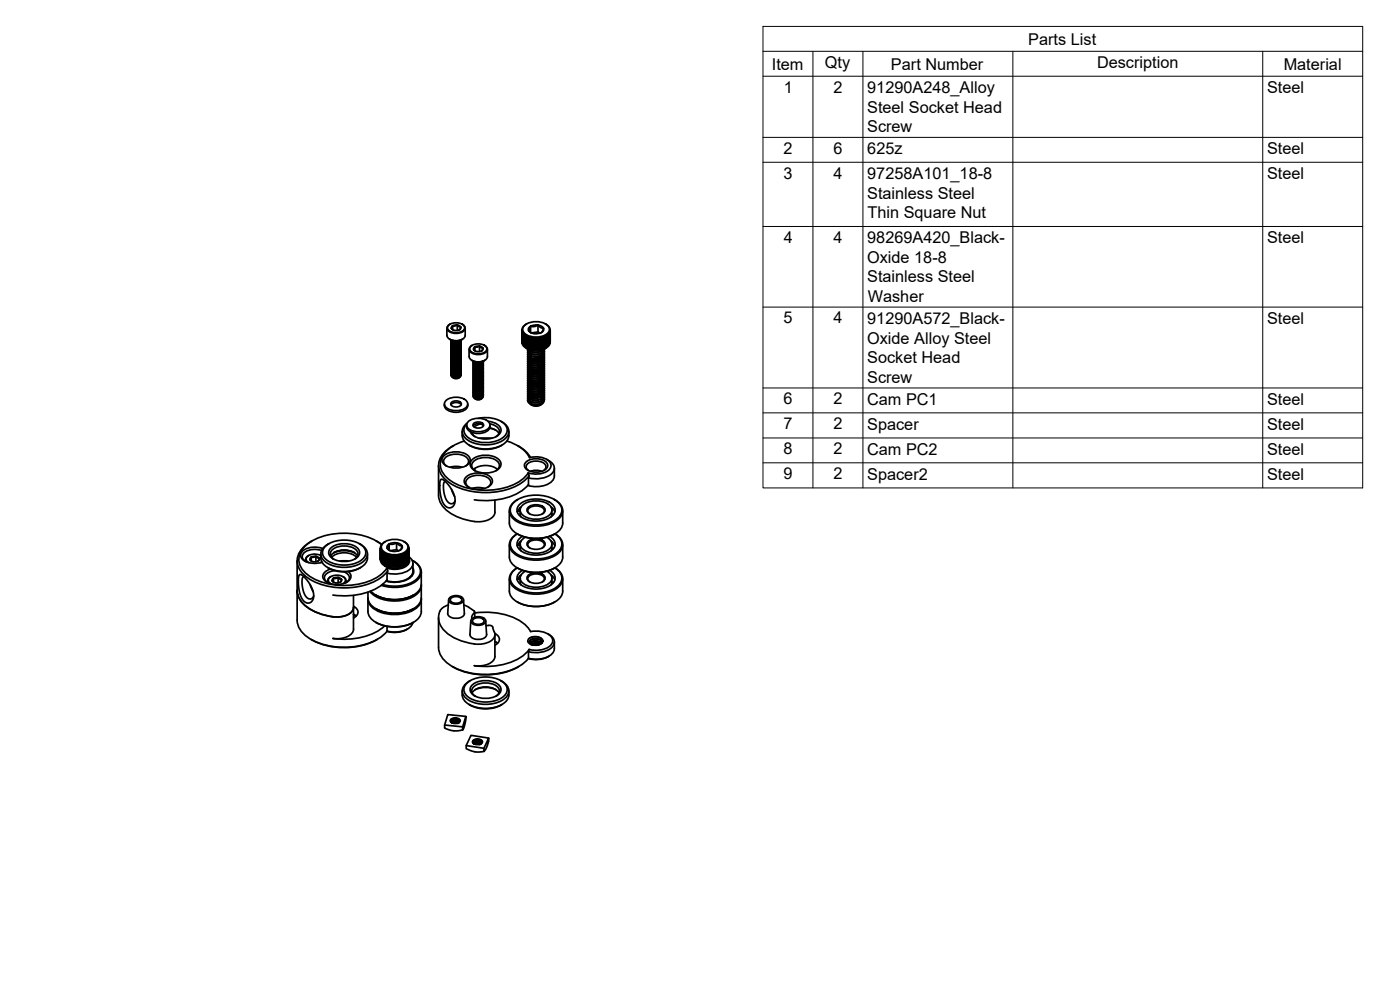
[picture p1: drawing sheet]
<svg xmlns="http://www.w3.org/2000/svg" width="420mm" height="297mm" viewBox="0 0 420 297" stroke-linecap="round" stroke-linejoin="round" font-family="sans-serif">
<!-- layer: Visible -->
<g fill="none" stroke="#000" stroke-width=".51">
<path d="M134.1 98.5v2.2M134.6 97.6a3.5 3.5 0 0 1 4.8 .4 1.62 1.62 0 0 1-1.9 1.8h-1.3a1.48 1.48 0 0 1-1.5-.6 1.48 1.48 0 0 1-.1-1.6zM135 97.3a1.3 1.3 0 0 0-.9 1.4 1.3 1.3 0 0 0 1.3 1.1 3.6 3.6 0 0 0 4.1-1 1.22 1.22 0 0 0-.8-1.5M135.8 97.8v1.1M135.8 97.7a.77 .77 0 0 0-.3 1 .77 .77 0 0 0 1 .4 1.23 1.23 0 0 0 1.8-1M137.2 97.5l1.1 .6M137.2 97.5l-.9 .3a.72 .72 0 0 0-.8 .7l.4 .5M137.2 97.5v1.7M137.2 97.5l-1.4 .2M138.3 98.1l-.4 .8M139.6 98.5v2.2M156.6 99v3.7"/>
<path d="M156.6 99.1v.1M156.6 99.2l.1 3.4M156.7 99.4v.1M156.7 99.6v.1M156.7 99.7v3.1M156.8 99.7v.1M156.8 99.9v3M156.8 99.9l.1 .1M156.9 100v3.1M157.5 97.6a5.6 5.6 0 0 1 7.2 .5 1.95 1.95 0 0 1-1.6 2.7 5.6 5.6 0 0 1-6-1.2 1.51 1.51 0 0 1 .4-2zM158 97.2a1.87 1.87 0 0 0-1.4 1.7 1.87 1.87 0 0 0 1.3 1.9 5.9 5.9 0 0 0 7-1 1.91 1.91 0 0 0-1.2-2.6M159.2 97.9l-.6 1.3 .7 .7"/>
<path d="M159.2 97.9v1.9M159.2 97.9a1.11 1.11 0 0 0-.6 1.3 1.11 1.11 0 0 0 1.2 .8l1.4 .1 1.3-.3M159.5 99.9l2-.3 .6 .4M161.5 97.5l.8 .8 .8 .2M161.5 97.5l-1 .4h-1.3M161.5 97.5v2.1M161.5 97.5h-1l-1.3 .4M161.5 97.5l1.2 .5 .4 .5M163.1 98.5l-.6 1.3M163.1 98.5a.99 .99 0 0 1-.6 1.3M164.8 100v3.1M164.9 99.9v.1"/>
<path d="M164.9 99.9v3M165 99.7l-.1 .1M165 99.7v3.1M165 99.7l.1 2.9M165.1 99.4v.1M165.1 99.2v.2M165.1 99v3.7a3.7 3.7 0 0 1-4.2 2.4 3.7 3.7 0 0 1-4.3-2.4M165.1 99.1v.1M134.1 100.6a3.2 3.2 0 0 0 4.7 1.2l.7-.7 .1-.5M134.9 101.8a4.1 4.1 0 0 0 3.9 0M135.4 102l.6 .5 .8 .2 1-.2 .5-.4-.6 .5-1.1 .1-.8-.2zM135.4 102.3v.1"/>
<path d="M135.4 103.1v.1M135.4 104h.1M135.4 104.4h.1M135.4 105.2h.1M135.4 106v.1M135.4 106.8v.1M135.4 109.7h.1M135.4 112.5v.1M136 102.2l1.2 .1M136.2 113.3h1.1M136.2 112.5h1.1M136.2 112.1h1.1"/>
<path d="M136.2 111.2h1.1M136.2 110.8h1.1M136.2 110.4h1.1M136.2 109.6h1.1M136.2 109.2h1.1M136.2 108.4h1.1M136.2 108h1.1M136.2 107.6h1.1M136.2 106.8h1.1M136.2 106.3h1.1M136.2 105.5h1.1M136.2 105.1h1.1"/>
<path d="M136.2 104.7h1.1M136.2 103.9h1.1M136.2 103.5h1.1M136.2 102.7h1.1M136.2 102.3h1.1M137.3 112.9h-1.1M137.3 111.6l-1.1 .1M137.3 110h-1.1M137.3 108.8h-1.1M137.3 107.2h-1.1M137.3 105.9h-1.1M137.3 104.3h-1.1"/>
<path d="M137.3 103.1h-1.1M137.9 113.3l-1 .3-.9-.3M138.3 112.7l-.3 .5-.9 .3-1-.1-.4-.4M138.3 102.3l-.3 .8-1.1 .4-1.2-.2-.3-.4v-.4M138.3 102.8l-.1 .6-1.2 .5-1.3-.2-.3-.7M138.3 103.2l-.3 .7-1.2 .4-1.1-.3-.3-.6M138.3 103.6l-.3 .8-1.1 .3-1.3-.3-.2-.6M138.3 104l-.3 .8-1 .3-1.3-.2-.3-.7M138.3 104.4l-.3 .8-1.2 .3-1.2-.3-.2-.6M138.3 104.8l-.3 .8-1.1 .3-1.2-.2-.3-.7M138.3 105.2l-.3 .8-1 .3-1.3-.2-.3-.4v-.3M138.3 105.6l-.1 .7-1.2 .5-1.3-.3-.3-.7"/>
<path d="M138.3 106l-.3 .8-1.2 .4-1.1-.3-.3-.7M138.3 106.4l-.3 .8-1.1 .4-1.2-.3-.3-.4v-.3M138.3 106.8l-.3 .8-1 .4-1.3-.3-.3-.7M138.3 107.2l-.3 .8-1.2 .4-1.2-.3-.2-.7M138.3 107.7l-.3 .7-1.1 .4-1.2-.3-.3-.6M138.3 108.1l-.3 .7-1 .4-1.3-.2-.3-.4v-.3M138.3 108.5l-.1 .6-1.2 .5-1.3-.2-.3-.7M138.3 108.9l-.3 .8-1.2 .3-1.1-.2-.3-.7M138.3 109.3l-.3 .8-1.1 .3-1.2-.2-.3-.4v-.3M138.3 109.7l-.3 .8-1 .3-1.3-.2-.3-.7M138.3 110.1l-.3 .8-1.2 .4-1.1-.3-.3-.7M138.3 110.5l-.3 .8-1.1 .4-1.2-.3-.3-.7"/>
<path d="M138.3 110.9l-.3 .8-1 .4-1.3-.3-.3-.4v-.3M138.3 111.3l-.1 .7-1.2 .5-1.3-.3-.3-.2v-.5M138.3 111.7l-.3 .8-1.2 .4-1.1-.3-.3-.7M138.3 112.1l-.3 .8-1.1 .4-1.2-.2-.3-.4v-.4M138.4 102l-.4 .8-1.1 .3-1.3-.3-.2-.7M138.4 102.1l-.5 .7-.9 .3-1.1-.1-.5-.6M138.4 102.5l-.5 .7-.9 .3-1.2-.2-.4-.6M138.4 102.9l-.4 .7-.9 .3-1.1-.1-.6-.6M138.4 103.3l-.5 .8-1 .3-1-.2-.5-.7M138.4 103.8l-.5 .7-.9 .3-1.2-.2-.4-.6M138.4 104.1l-.4 .7-1.1 .4-1.1-.2-.4-.6M138.4 104.6l-.4 .6-1.1 .4-1-.2-.5-.6"/>
<path d="M138.4 105l-.5 .7-.9 .3-1.2-.2-.4-.6M138.4 105.4l-.5 .7-1.1 .3-1-.2-.4-.6M138.4 105.8l-.4 .7-.9 .3-1.1-.1-.6-.6M138.4 106.2l-.5 .7-1 .3-1-.2-.5-.6M138.4 106.6l-.5 .7-.9 .3-1.2-.2-.4-.5M138.4 107l-.4 .7-1.1 .3-1.1-.2-.4-.6M138.4 107.5l-.4 .6-1.1 .3-1-.1-.5-.7M138.4 107.8l-.5 .7-.9 .3-1.2-.1-.4-.7M138.4 108.3l-.5 .7-1.1 .3-1-.3-.4-.6M138.4 108.7l-.4 .6-1.1 .4-1-.2-.5-.7M138.4 109.1l-.5 .7-1 .3-1-.2-.5-.7M138.4 109.5l-.5 .7-.9 .3-1.2-.2-.4-.6"/>
<path d="M138.4 109.9l-.4 .7-1.1 .3-1.1-.2-.4-.6M138.4 110.3l-.4 .7-1.1 .3-1-.1-.5-.7M138.4 110.7l-.5 .7-.9 .3-1.2-.2-.4-.6M138.4 111.2l-.5 .7-1.1 .2-1-.2-.4-.6M138.4 111.5l-.4 .7-1.1 .3-1-.1-.5-.7M138.4 112l-.5 .6-.9 .3-1.1-.1-.5-.7M138.4 112.3l-.5 .7-.9 .3-1.2-.2-.4-.5M138.4 103.7v.1M138.4 104.6h.1M138.4 106.6h.1M138.4 107.4v.1M138.4 108.2v.1"/>
<path d="M138.4 109.1h.1M138.4 109.5h.1M138.4 110.3h.1M138.4 111.1v.1M138.4 111.9v.1M140.8 104.8v2.2M141.3 103.9a3.5 3.5 0 0 1 4.8 .4 1.62 1.62 0 0 1-1.9 1.8h-1.3a1.48 1.48 0 0 1-1.5-.6 1.48 1.48 0 0 1-.1-1.6zM141.6 108.1l.1 .1M141.7 103.6a1.3 1.3 0 0 0-.9 1.5 1.3 1.3 0 0 0 1.3 1.1 3.6 3.6 0 0 0 4.1-1 1.22 1.22 0 0 0-.8-1.6M142 109.1h.1M142 109.9h.1M142 110.7v.1"/>
<path d="M142 111.1v.1M142 111.9v.1M142 112.7v.1M142 113.6h.1M142 116.4v.1M142 108.4l.4 .4 .8 .2 1-.1 .7-.5-.4 .4-1.2 .3-.9-.3zM142.5 104.1v1.1M142.6 119.7l.9 .3 .8-.2M142.7 108.5l1.2 .1h-1M142.9 119.2h1.1M142.9 118.8h1.1M142.9 118h1.1"/>
<path d="M142.9 117.6h1.1M142.9 117.2h1.1M142.9 116.4h1.1M142.9 116h1.1M142.9 115.1h1.1M142.9 114.7h1.1M142.9 114.3h1.1M142.9 113.5h1.1M142.9 113.1h1.1M142.9 112.3h1.1M142.9 111.9h1.1M142.9 111.5h1.1"/>
<path d="M142.9 111h1.1M142.9 110.6h1.1M142.9 110.2h1.1M142.9 109.4h1.1M142.9 109h1.1M143.9 103.9l1 .6M143.9 103.9l-.9 .2a.68 .68 0 0 0-.8 .8l.4 .4M143.9 103.9v1.6M143.9 103.9a1.23 1.23 0 0 0-1.8 1 1.96 1.96 0 0 0 2.5 .4M143.9 103.9l1 .5M144 119.6h-1.1M144 118.4h-1.1"/>
<path d="M144 116.8h-1.1M144 115.5l-1.1 .1M144 113.9h-1.1M144 112.7h-1.1M144 109.8h-1.1M144.5 119.6l-.3 .2M144.9 104.5l-.4 .8M144.9 104.4v.5l-.3 .4M144.9 119l-.3 .6-.8 .3-.9-.1-.6-.4M145 108.4l-.3 .6-1 .4-1.3-.2-.2-.2-.1-.5M145 108.7l-.3 .7-1.1 .4-1.3-.2-.2-.7M145 109.1l-.3 .7-1.1 .4-1.2-.2-.4-.4 .1-.3"/>
<path d="M145 109.5l-.3 .7-1 .4-1.2-.1-.4-.3v-.5M145 109.9v.4l-.4 .4-1.1 .4-1.2-.3-.2-.7M145 110.3l-.3 .8-1.1 .4-1.3-.3-.2-.7M145 110.7l-.3 .8-1 .4-1.2-.2-.4-.3v-.5M145 111.1v.5l-.4 .4-1.2 .3-1.1-.3-.2-.7M145 111.5l-.3 .8-1.1 .4-1.3-.3-.2-.7M145 112l-.3 .7-1.1 .4-1.2-.2-.4-.4 .1-.4M145 112.4l-.3 .7-1 .4-1.2-.2-.4-.3v-.4M145 112.8v.4l-.4 .4-1.1 .3-1.2-.2-.2-.7M145 113.2l-.3 .7-1.1 .4-1.2-.2-.4-.4 .1-.3M145 113.6l-.3 .7-1 .4-1.2-.1-.4-.3v-.5M145 114v.4l-.4 .4-1.2 .4-1.1-.3-.2-.7"/>
<path d="M145 114.4l-.3 .7-1.1 .5-1.3-.3-.2-.7M145 114.8l-.3 .8-1 .4-1.2-.2-.4-.3v-.5M145 115.2l-.3 .8-1 .4-1.2-.2-.4-.3v-.5M145 115.6v.4l-.4 .4-1.1 .4-1.2-.3-.2-.7M145 116l-.3 .8-1.1 .4-1.2-.2-.4-.4 .1-.4M145 116.4l-.3 .8-1 .4-1.2-.2-.4-.3v-.4M145 116.8l-.3 .8-.9 .4-1.3-.2-.4-.3v-.4M145 117.3l-.3 .7-1.1 .4-1.3-.3-.2-.6M145 117.7l-.3 .7-1 .4-1.2-.2-.4-.3v-.4M145 118.1l-.3 .7-1 .4-1.2-.2-.4-.2v-.5M145 118.5v.4l-.4 .4-1.1 .3-1.2-.2-.2-.7M145 108.5l-.5 .7-.9 .3-1.2-.3-.4-.5"/>
<path d="M145 108.9l-.3 .6-1 .4-1.2-.2-.5-.6M145 109.3l-.3 .6-1 .4-1.2-.2-.5-.6M145 109.7l-.3 .7-1.2 .3-1.1-.2-.4-.6M145 110.1l-.3 .7-1.1 .3-1.1-.2-.5-.6M145 110.5l-.3 .7-1 .3-1.2-.2-.5-.5M145 110.9l-.5 .8-1 .2-1.1-.2-.4-.5M145 111.4l-.3 .6-1.1 .3-1.2-.2-.4-.6M145 111.7l-.3 .6-1 .4-1.2-.1-.5-.6M145 112.1l-.3 .7-1 .3-1.2-.1-.5-.7M145 112.5l-.3 .7-1.2 .4-1.1-.3-.4-.5M145 113l-.4 .7-1 .3-1.1-.2-.5-.7M145 113.4l-.3 .6-1 .4-1.2-.2-.5-.6"/>
<path d="M145 113.8l-.5 .7-1 .3-1.1-.2-.4-.6M145 114.2l-.3 .7-1.1 .3-1.2-.3-.4-.5M145 114.6l-.3 .6-1 .4-1.2-.2-.5-.6M145 115l-.5 .7-1 .3-1.1-.2-.4-.6M145 115.4l-.3 .7-1.2 .3-1.1-.2-.4-.6M145 115.9l-.3 .6-1.1 .3-1.1-.1-.5-.7M145 116.3l-.3 .6-1 .3-1.2-.1-.5-.6M145 116.6l-.5 .8-1 .3-1.1-.3-.4-.6M145 117.1l-.3 .6-1.1 .4-1.2-.3-.4-.6M145 117.4l-.3 .7-1 .4-1.2-.2-.5-.6M145 117.9l-.5 .7-1 .3-1.1-.3-.4-.5M145 118.3l-.3 .6-1.1 .4-1.2-.3-.4-.5"/>
<path d="M145 118.7l-.3 .6-1 .4-1.2-.2-.5-.6M145 108.5h.1M145 110.5h.1M145 111.3v.1M145 113.4h.1M145 114.2h.1M145 115h.1M145 115.8v.1M145 116.2v.1M145 117v.1M145 117.8v.1M145 118.7h.1"/>
<path d="M145.5 108.1l-2 .5-1.8-.4M146.3 104.8v2.2a3.2 3.2 0 0 1-4.7 1.1l-.7-.7-.1-.4M156.6 102.3h.1M156.6 102.5h.1M156.6 102.1l.1 .5M156.7 102.6h.1M156.7 102.6v.1M156.7 102.8h.1M156.8 102.8v.1M156.8 102.9l.1 .1M156.9 103.1h.1M156.9 103.1l.1 .1"/>
<path d="M156.9 100l.1 .1M157 100.1v3.1M157 100.2v3M157 103.2l.1 .1M157 100.2l.2 3.2M157.1 103.4l.3 .2M157.1 100.3l.3 3.2M157.3 100.4l.1 3.2M157.4 103.6l.2 .1M157.4 100.6l.2 3.2M157.6 103.8h.1M157.6 100.7l.2 .1"/>
<path d="M157.7 100.8v3.1M157.8 100.8v3.1h.1M157.8 100.8l.2 .1-.1 3.1-.3-.2M157.9 104.4a6.2 6.2 0 0 0 6 0M158 101v3M158 104h.1M158 104l.2 .1M158 100.9l.2 .1M158.1 101v3.1zM158.3 101.1l.1 3.1M158.4 101.1v3.1M158.4 101.1h-.2v3l.2 .1-.2-.1"/>
<path d="M158.4 104.2l.2 .1M158.4 101.1l.2 .1v3.1M158.5 104.8l.7 .6 1.2 .3 1.6-.2 1-.6M158.6 101.2v3.1M158.6 104.2h-.2M158.7 104.3h.2M158.7 101.2l.2 .1-.1 3.1M158.8 101.3v3.1M158.8 104.3h-.2M158.9 118.5l.4 .6M158.9 117.9l.4 .6M158.9 115.9l.4 .6"/>
<path d="M158.9 113.9l.4 .7M158.9 113.3l.4 .6M158.9 111.3l.4 .6M158.9 110l.4 .6M158.9 109.4l.4 .6M158.9 108.7l.4 .6M158.9 108l.4 .7M158.9 107.4l.4 .6M158.9 106.7l.4 .7M158.9 106.1l.4 .6M158.9 105.5l.4 .6M158.9 119.7l.4 .7"/>
<path d="M158.9 119l.4 .8M158.9 118.4v.1M158.9 117.7v.1M158.9 117.1l.4 .7M158.9 115.7v.2M158.9 115.1l.4 .8M158.9 114.4l.4 .8M158.9 113.8v.1M158.9 113.1v.1M158.9 112.5l.4 .7M158.9 111.8l.4 .8M158.9 111.2v.1"/>
<path d="M158.9 110.5l.4 .8M158.9 109.9v.1M158.9 109.2v.1M158.9 108.6v.1M158.9 105.3v.1M158.9 104.9l.4 .5M158.9 104.4h.2M159 119.5l-.1 .1M159 118.8l-.1 .1M159 117.5l-.1 .2M159 116.9l-.1 .1M159 114.9l-.1 .1"/>
<path d="M159 114.3l-.1 .1M159 113l-.1 .1M159 112.3l-.1 .1M159 111l-.1 .1M159 110.3l-.1 .2M159 109.7l-.1 .1M159 108.4l-.1 .1M159 107.7h.1M159 107v.1M159 106.4h.1M159 105.7v.1M159 101.4l.1 3z"/>
<path d="M159 104.3l-.1 .1M159.1 105l-.2 .2M159.1 101.4l-.2-.1v3.1M159.1 101.4v3M159.2 104.4l.2 .1M159.2 101.4h.2l-.1 3.1M159.3 119.9l-.4 .4M159.3 119.2l-.3 .3M159.3 118.6l-.3 .2M159.3 117.9l-.4 .4M159.3 117.2l-.3 .3M159.3 116.6l-.3 .2"/>
<path d="M159.3 115.9l-.4 .6 .4 .7M159.3 115.3l-.4 .4M159.3 114.6l-.3 .3M159.3 114l-.3 .2M159.3 113.3l-.4 .4M159.3 112.7l-.3 .2M159.3 112l-.3 .3M159.3 111.4l-.4 .4M159.3 110.7l-.3 .3M159.3 110.1l-.3 .2M159.3 109.4l-.3 .3M159.3 108.8l-.4 .3"/>
<path d="M159.3 108.1l-.3 .3M159.3 101.4v3.1M159.3 104.4h-.2M159.4 119.1l1.1-.3 1.5 .3M159.4 117.8l1.2-.3 1.4 .3M159.4 117.2l.9-.3 1.7 .3M159.4 116.5l1-.3 1.6 .3M159.4 115.9l1-.3 1.6 .3M159.4 114.6l1.1-.3 1.5 .3M159.4 113.9l1.1-.3 1.5 .3M159.4 113.2l1.2-.2 1.4 .2M159.4 112.6l1.3-.3 1.3 .3"/>
<path d="M159.4 111.3l1-.3 1.6 .3M159.4 110.6l1-.3 1.6 .3M159.4 110l1.1-.3 1.5 .3M159.4 109.3l1.1-.3 1.5 .3M159.4 108.7l1.2-.3 1.4 .3M159.4 108l1.3-.3 1.3 .3M159.4 107.4h-.1M159.4 106.7l-.1 .1M159.4 106.1h-.1M159.4 105.4h-.1M159.4 104.5h.2M159.4 101.4l.2 .1v3"/>
<path d="M159.5 101.5l.1 3M159.5 104.5h-.1M159.7 104.5v-3h.2v3.1M159.7 104.5l.2 .1M159.8 101.5l.1 3.1M159.8 104.5h-.1M159.8 118.7h1.8M159.8 118.1h1.8M159.8 117.4h1.8M159.8 116.8h1.8M159.8 114.2h1.8M159.8 113.5h1.8"/>
<path d="M159.8 112.8h1.8M159.8 112.2h1.8M159.8 111.5h1.8M159.8 109.6h1.8M159.8 108.9h1.8M159.8 108.3h1.8M159.8 107.6h1.8M159.8 107h1.8M159.9 104.6h.5M160.1 101.5v3.1v-3M160.1 104.5l-.2 .1M160.2 101.6l-.3-.1v3.1"/>
<path d="M160.3 101.6v3M160.5 104.6h.2M160.5 118.2l-1.1 .3M160.5 114.9l-1.1 .3M160.5 111.7l-1.1 .2M160.6 104.6l-.1-3h.2v3.1M160.6 101.6l.1 3.1M160.8 104.6h.2M160.9 118.2l1.1 .3M160.9 114.9l1.1 .3M160.9 111.7l1.1 .2M160.9 107.1l1.1 .3"/>
<path d="M160.9 101.6l.1 3.1v-3.1M160.9 104.6l-.1 .1M161 101.6h-.2v3.1M161 101.6v3.1M161 101.6h.3l-.1 3.1-.1-3.1M161.1 104.6l-.1 .1M161.2 119.5h-1.1l-.7 .3M161.3 104.6h-.3M161.4 101.6v3M161.5 104.6h-.2M161.6 101.6l.1 2.9M161.6 119.4h-1.8"/>
<path d="M161.6 116.1h-1.8M161.6 115.5h-1.8M161.6 114.8h-1.8M161.6 110.9h-1.8M161.6 110.2h-1.8M161.6 106.3h-1.8M161.6 105.6l-1.8 .1M161.7 101.5l.1 3.1v-3.1M161.8 104.6h-.2M161.8 101.5l-.2 .1M161.9 101.5v3.1M161.9 101.5h.2v3"/>
<path d="M161.9 101.5l.2 3M161.9 104.5v.1M162 106.7l.1 .1M162 106.1h.1M162 105.4h.1M162.1 104.5l-.2 .1M162.2 119.2l.3 .3M162.2 118.5l.3 .3M162.2 117.9l.3 .3M162.2 117.2l.3 .3M162.2 116.6l.3 .2M162.2 115.9l.3 .3"/>
<path d="M162.2 115.3l.3 .2M162.2 114.6l.3 .3M162.2 114l.3 .2M162.2 113.3l.3 .3M162.2 112.7l.3 .2M162.2 112l.3 .3M162.2 111.4l.3 .2M162.2 110.7l.3 .3M162.2 110.1l.3 .2M162.2 109.4l.3 .3M162.2 108.7l.3 .3M162.2 108.1l.3 .3"/>
<path d="M162.2 107.4l.3 .3M162.2 101.5l.1 3M162.2 104.5h-.1M162.3 101.4v3.1M162.3 104.5h-.2M162.3 101.4l-.2 .1v3M162.4 101.4h.2v3M162.5 101.4l.1 3M162.5 104.4l-.1 .1M162.5 107l.1 .1M162.5 106.4h.1M162.5 105.7l.1 .1"/>
<path d="M162.5 105.1h.1M162.6 119.5v.1M162.6 118.8v.1M162.6 118.2h.1M162.6 117.5v.1M162.6 116.9h.1M162.6 116.2v.1M162.6 115.6h.1M162.6 114.9v.1M162.6 114.3h.1M162.6 113.6v.1M162.6 113h.1"/>
<path d="M162.6 112.3v.1M162.6 111.7h.1M162.6 111v.1M162.6 110.3v.1M162.6 109.7v.1M162.6 109v.1M162.6 108.4h.1M162.6 107.7v.1M162.6 104.4l-.2 .1M162.6 119.6l.2 .4M162.6 119l.2 .4M162.6 118.3l.2 .2"/>
<path d="M162.6 117.7l.2 .1M162.6 117l.2 .4M162.6 116.3l.2 .5M162.6 115.7l.2 .2M162.6 115l.2 .5M162.6 114.4l.2 .4M162.6 113.7l.2 .2M162.6 113.1l.2 .1M162.6 112.4l.2 .5M162.6 111.8l.2 .4M162.6 111.1l.2 .2M162.6 110.5l.2 .4"/>
<path d="M162.6 109.8l.2 .2M162.6 109.2l.2 .1M162.6 108.5l.2 .2M162.6 107.9l.2 .4M162.6 101.4v3M162.7 105l-.4 .4M162.7 104.3l-.1 .1M162.8 107.4h.1M162.8 106.7v.1M162.8 106.1h.1M162.8 105.4v.1M162.8 118.5v.2"/>
<path d="M162.8 117.9v.2M162.8 115.9v.2M162.8 113.9v.3M162.8 113.3v.2M162.8 111.3v.3M162.8 110v.2M162.8 109.4v.2M162.8 108.7v.2M162.8 104.9v.1M162.8 119.5l-.5 .9M162.8 118.8l-.5 .9M162.8 118.2l-.1 .5-.4 .4"/>
<path d="M162.8 117.5l-.5 .9M162.8 116.9l-.5 .9M162.8 116.2l-.5 .9M162.8 115.6l-.5 .9M162.8 114.9l-.5 .9M162.8 114.3l-.5 .9M162.8 113.6l-.1 .6-.4 .3M162.8 113l-.5 .8M162.8 112.3l-.5 .9M162.8 111.7l-.5 .9M162.8 111l-.5 .9M162.8 110.3l-.5 .9"/>
<path d="M162.8 109.7l-.5 .9M162.8 109l-.1 .6-.4 .3M162.8 108.4l-.5 .9M162.8 107.7v.4l-.5 .5M162.8 107v.5l-.5 .5M162.8 106.4v.4l-.5 .5M162.8 105.8v.4l-.5 .5M162.8 105.1l-.5 .9M162.8 101.3v3.1l-.1-3M162.9 104.4h-.2M162.9 101.3l-.2 .1M162.9 101.3v3.1"/>
<path d="M162.9 101.3l.2 3M162.9 104.3v.1M163.1 104.3h-.2M163.1 101.2l-.2 .1M163.1 104.8l-1.1 .8-1.6 .2-1.3-.4-.7-.6 .1 .7 .4 .4 .8 .3 1.3 .1 1.6-.5 .6-.4 .2-.7-.5 1-1.1 .6-.9 .1-1.8-.3-.6-.6-.1-.5M163.1 101.2v3.1M163.2 101.2v3h.1M163.2 104.2l-.1 .1M163.3 105.1v.6l-.5 .6-.8 .5-1.1 .2-2-.4-.4-.5-.1-.7M163.3 105.7v.6l-.6 .8-1.9 .5-1.9-.4-.4-.5-.1-.6M163.3 106.4v.6l-.3 .5-.7 .5-1.2 .3-1.1-.1-1.1-.4-.4-.4-.1-.7M163.3 107v.6l-.5 .7-1.8 .6-1.2-.1-.9-.3-.4-.5-.1-.6"/>
<path d="M163.3 107.7v.6l-.5 .7-1.8 .6-1.1-.1-1-.4-.4-.4-.1-.7M163.3 108.4v.6l-.4 .5-.7 .5-1.2 .2h-1.1l-1-.4-.4-.5-.1-.6M163.3 109v.6l-.5 .7-1.8 .6h-1l-1.1-.4-.4-.5-.1-.7M163.3 109.7v.5l-.5 .7-.8 .5-1.1 .2-2-.5-.4-.5-.1-.6M163.3 110.3v.6l-.6 .7-1.8 .6-2-.4-.4-.5-.1-.7M163.3 111v.6l-.4 .6-.8 .4-1.3 .3-1-.1-.9-.4-.4-.4-.1-.7M163.3 111.6v.6l-.3 .5-.7 .5-1.2 .3-1.3-.1-.9-.4-.4-.4-.1-.7M163.3 112.3v.6l-.5 .7-1.8 .6-1.1-.1-1-.4-.4-.5-.1-.6M163.3 112.9v.6l-.5 .7-1.8 .6h-1.1l-1-.4-.4-.5-.1-.7M163.3 113.6v.6l-.5 .6-1.8 .7-1-.1-1.1-.4-.4-.4-.1-.7M163.3 114.2v.6l-.5 .7-.8 .4-1.1 .2-2-.4-.4-.5-.1-.6M163.3 114.9v.6l-.6 .7-1.8 .6-2-.4-.4-.5-.1-.7"/>
<path d="M163.3 115.5v.6l-.4 .7-1 .4-1.1 .2-1-.1-.9-.3-.4-.5-.1-.6M163.3 116.2v.6l-.4 .6-1.8 .7-1.3-.1-.9-.4-.4-.4-.1-.7M163.3 116.8v.6l-.5 .7-1.8 .6h-1.1l-1-.4-.4-.5-.1-.6M163.3 117.5v.6l-.5 .7-1.8 .6-1.1-.1-1-.4-.4-.4-.1-.7M163.3 118.2v.6l-.4 .5-.7 .5-1.2 .2h-1l-1.1-.4-.4-.5-.1-.6M163.3 118.8v.6l-.5 .7-1.8 .6-1.2-.1-.9-.3-.4-.5-.1-.7M163.3 119.5v.5l-.5 .7-1.9 .7-2-.5-.4-.5-.1-.6M163.3 104.2l-.2 .1M163.3 101.1l-.2 .1M163.4 119.7l-.2 .7-.6 .5-1.7 .5-1.9-.4-.6-.5v-.4M163.4 119.1l-.5 1-1.1 .5-.9 .2-1.8-.4-.6-.5-.1-.5M163.4 118.4l-.2 .6-.4 .5-1.9 .6-1.8-.3-.6-.5-.1-.5"/>
<path d="M163.4 117.8l-.2 .6-.4 .5-1.8 .6-2-.4-.6-.6v-.4M163.4 117.1l-.2 .6-.5 .6-1.7 .5-2-.4-.6-.5v-.4M163.4 116.5l-.3 .7-.4 .4-1.7 .6-2-.4-.6-.6v-.4M163.4 115.8l-.1 .6-.6 .6-1.6 .5-2-.3-.5-.4-.2-.7M163.4 115.2l-.2 .7-.6 .5-1.5 .4-2-.3-.5-.4-.2-.6M163.4 114.5l-.5 1-1.1 .6-.9 .1-1.7-.3-.6-.4-.2-.7M163.4 113.9l-.2 .6-.4 .4-1.9 .7-1.8-.4-.6-.5-.1-.5M163.4 113.2l-.2 .6-.4 .5-1.8 .6-2-.4-.6-.6v-.4M163.4 112.6l-.2 .6-.5 .5-1.7 .5-2-.3-.6-.6v-.4M163.4 111.9l-.1 .5-.6 .6-1.7 .6-2-.4-.6-.6v-.4M163.4 111.3l-.1 .5-.6 .6-1.6 .5-2-.3-.5-.4-.2-.6M163.4 110.6l-.2 .7-.6 .5-1.5 .5-2-.4-.5-.3-.2-.7"/>
<path d="M163.4 109.9l-.2 .7-.6 .5-1.7 .5-1.7-.3-.6-.4-.2-.6M163.4 109.3l-.5 1-1.1 .5-.9 .2-1.8-.4-.6-.4-.1-.6M163.4 108.6l-.2 .6-.4 .5-1.8 .6-2-.4-.6-.5v-.4M163.4 108l-.2 .6-.4 .5-1.8 .6-2-.4-.6-.6v-.4M163.4 107.3l-.3 .8-.4 .4-1.7 .5-2-.4-.6-.5v-.4M163.4 106.7l-.1 .5-.6 .6-1.7 .6-2-.4-.6-.6v-.4M163.4 106l-.2 .7-.6 .5-1.5 .5-2-.3-.5-.4-.2-.7M163.4 105.4l-.2 .7-.6 .5-1.7 .5-1.9-.4-.6-.6v-.4M163.4 101.1l-.1 3.1M163.4 104.1v.1M163.5 104.1l-.1 .1M163.5 101l-.1 .1"/>
<path d="M163.6 101l-.1 3.1-.1-3M163.6 104v.1M163.7 101v3l-.1-3M163.8 104l-.2 .1M163.8 100.9l-.2 .1M163.8 100.9v3.1M163.8 100.9l.2-.1v3.1h-.2M164 103.9l-.2 .1M164.1 103.8h-.1M164.1 100.7l-.1 .1v3h.1M164.2 100.7l-.1 3.1M164.3 103.6l-.1 .1"/>
<path d="M164.3 100.6l-.1 .1M164.5 100.4l-.2 3.2M164.5 103.4h.1M164.6 103.4l-.3 .2M164.6 100.3l-.3 3.2M164.6 100.3v3.1M164.7 100.2l-.1 3.1M164.7 103.2l-.1 .1M164.7 100.2l-.1 .1M164.7 100.1l.1 3M164.8 103.1h-.1M164.8 100v.1"/>
<path d="M164.9 102.9v.1M164.9 102.9l-.1 .1M165 102.8h-.1M165 102.8l-.1 .1M165.1 102.6h-.1M165.1 102.6l-.1 .1M165.1 102.4v.2M165.1 102.3h.1M165.1 102.5h.1M165.1 102.1v.3M131.6 139.7v8.9a7.6 7.6 0 0 0 5.2 6.3l2.6 .9 2.9 .7M133.3 136.7a5.9 5.9 0 0 1 7.6 .5 2.05 2.05 0 0 1-1.7 2.8 5.9 5.9 0 0 1-6.3-1.2 1.59 1.59 0 0 1 .4-2.1z"/>
<path d="M133.4 121.2a2.12 2.12 0 0 0 1.9 2.3 4.4 4.4 0 0 0 5-1.4l.1-.9M133.9 120.1a4.9 4.9 0 0 1 6.3 .4 1.72 1.72 0 0 1-1.5 2.4 4.7 4.7 0 0 1-5.1-1 1.32 1.32 0 0 1 .3-1.8zM134.1 139.9a1.74 1.74 0 0 1-.9-2 1.74 1.74 0 0 1 1.7-1.3 5.3 5.3 0 0 1 5.5 1.1 1.5 1.5 0 0 1-.7 2.2M135.3 121.4a2.09 2.09 0 0 1 3.1 0M135.4 120.8a2.08 2.08 0 0 1 3.1 .3 1.78 1.78 0 0 1-3.1 .5zM136.1 133.7a6.6 6.6 0 0 0-4.3 7.4 11.1 11.1 0 0 0 8.6 6.1 20.6 20.6 0 0 0 17.1-3.1l1.3-1.4M138.7 129.5a4.3 4.3 0 0 0 3.8 4.8 9.9 9.9 0 0 0 9.4-1.8 3.5 3.5 0 0 0 .8-3M139.3 132.3a9.6 9.6 0 0 0-7.1 6.1 6.2 6.2 0 0 0 3.6 6.2 20.8 20.8 0 0 0 20.6-.5l2.1-2.2M140 128a3.5 3.5 0 0 0 4.3 2 2.68 2.68 0 0 0 2.7-2M140 127.5v.5M140.6 126.5a4.9 4.9 0 0 1 6.3 .4 1.72 1.72 0 0 1-1.5 2.3 4.7 4.7 0 0 1-5.2-1 1.32 1.32 0 0 1 .4-1.7zM140.8 133.5a10.1 10.1 0 0 0 9.5 .2"/>
<path d="M141.6 129.7l.2 .6 .8 .7M141.8 137.8a6.6 6.6 0 0 1 8.2 .4 1.94 1.94 0 0 1-1 2.9 6.7 6.7 0 0 1-7.6-.8 1.75 1.75 0 0 1 .4-2.5zM141.9 129.8l-.2 .3M142 127.8a2.09 2.09 0 0 1 3.1 0M142.1 127.1a2.08 2.08 0 0 1 3 .3 1.78 1.78 0 0 1-3 .5zM143.5 125.5a8.4 8.4 0 0 1 8.4 2.3 2.87 2.87 0 0 1-2 4.1 9.7 9.7 0 0 1-9.8-1 2.46 2.46 0 0 1 0-3.7M143.8 131.5h3.9M144.3 127.2l-2 .9M146.4 126.4a3.6 3.6 0 0 1 4 2.8 4.1 4.1 0 0 1-4.4 2.5 4.8 4.8 0 0 1-4.9-2.2M146.9 128.5l1.9 .6M147 128.4l1.7 .6 1 1.1M147 127.2a2.64 2.64 0 0 1 2.8 2.8l-1 1"/>
<path d="M147 127.5v.5M150.3 126.4a3 3 0 0 1 1.3 5.2 10.2 10.2 0 0 1-11.9-.1 2.73 2.73 0 0 1 .5-4.5M150.7 133.5l-.4 .3M152.1 132.3a10.7 10.7 0 0 1 6.8 5 5.7 5.7 0 0 1 6.3 1.7 2.15 2.15 0 0 1-1.6 2.7l-1.3 .4-1.5 .1-2.3-.3M155.3 133.7a9 9 0 0 1 3.9 3.5M157.9 138.6a4.9 4.9 0 0 1 6.3 .4 1.72 1.72 0 0 1-1.5 2.4 4.7 4.7 0 0 1-5.1-1.1 1.32 1.32 0 0 1 .3-1.7zM158.9 120.5l.4 .6M158.9 120.3v.1M159.3 121.4l.4 .2M159.7 121.6l1.4 .3 1-.3M159.8 121.3h1.8M161.6 120.7h-1.8"/>
<path d="M161.6 120h-1.8M162.5 121.3l-.4 .3M162.8 120.1l-.5 .9M163.2 120.3l-.5 .9-1.4 .5-1.6-.1-.9-.7M164 137.8l.8 .4M164.8 138.2a2.37 2.37 0 0 1 1.6 2.2 2.37 2.37 0 0 1-1.6 2.3 8.6 8.6 0 0 1-6.2 .7M132.2 144l.3-.2 .5 .2 1.2 1 1.2 1.7 .8 1.7 .4 1.3-.1 1.1-.4 .9-.7 .6-.8 .1-.8-.4-.7-.8-.5-1.1-.6-3.6zM133.6 144.5l-.4 .4-.1 1.5 .2 1.8 .6 1.6 .7 1 .7 .3 .8-.1 .5-.8M135 140.2l1.9-.3 1.8 .3M135.5 146.8l1 2.2M139.9 143.1a5.9 5.9 0 0 1 7.7 .5 2.05 2.05 0 0 1-1.7 2.8 5.9 5.9 0 0 1-6.4-1.3 1.59 1.59 0 0 1 .4-2zM140.7 146.2a1.74 1.74 0 0 1-.8-2 1.74 1.74 0 0 1 1.6-1.3 5.3 5.3 0 0 1 5.6 1.1 1.5 1.5 0 0 1-.7 2.2"/>
<path d="M141.7 146.6l1.8-.3 1.9 .3M142.3 140.7a6.1 6.1 0 0 1 7 .2M142.5 140.6v.6M142.6 141.3a1.78 1.78 0 0 1-1-1.8 1.78 1.78 0 0 1 1.2-1.6 5.9 5.9 0 0 1 6.8 .9 1.67 1.67 0 0 1-.8 2.5M148.5 150.1v3.6a4.1 4.1 0 0 1-4.2 2.8h-2M152.9 153.3v3.6a5.3 5.3 0 0 0 4.6 4.2 11.2 11.2 0 0 0 10.6-2.2l.7-1.3 .1-4.3M153.9 151a11 11 0 0 1 13.9 0 3.2 3.2 0 0 1-1.4 5.2 11.8 11.8 0 0 1-11.8-.6 3 3 0 0 1-.7-4.6zM155.3 153.5h.8M155.4 149.9a3.5 3.5 0 0 0-2.5 3.2 3.5 3.5 0 0 0 2.3 3.4 12.2 12.2 0 0 0 12.2-.6 3.2 3.2 0 0 0 0-5.4l-.9-.5M156.1 152.3v1.1M156.1 153v1.5l.3 .6M156.2 151.1a8.2 8.2 0 0 1 9.9 .6 2.37 2.37 0 0 1-1.2 3.7 8.3 8.3 0 0 1-9.2-1 2.2 2.2 0 0 1 .5-3.3z"/>
<path d="M156.4 152.1l-1.2 1.5M156.9 151.5a6.7 6.7 0 0 1 8.4 .5 2.01 2.01 0 0 1-1 3 6.8 6.8 0 0 1-7.8-.9 1.81 1.81 0 0 1 .4-2.6zM158.5 152.2a3.7 3.7 0 0 1 5 .4 1.66 1.66 0 0 1-1.7 1.9 2.91 2.91 0 0 1-3.7-1.5zM158.5 141.9l.3 .8-.2 .7M158.6 141.2a1.39 1.39 0 0 1-.7-1.6 1.39 1.39 0 0 1 1.4-1 4 4 0 0 1 4.4 .9 1.22 1.22 0 0 1-.5 1.7M158.6 143.4v2M158.6 145.4a16.6 16.6 0 0 1-13.2 4.8l-3.1-.2M159 154.2a1.19 1.19 0 0 1-.6-1.4 1.19 1.19 0 0 1 1.3-.8 2.85 2.85 0 0 1 3.7 1.2l-.7 1M159.1 141.4l1.8-.3 1.7 .3M165.4 152.1l1.1 1.5M165.5 152.5h.4M165.6 153v1.5l-.2 .6"/>
<path d="M166.1 154.3l-.5 .1M166.3 149.9l.2 .1M166.4 140.5a4.2 4.2 0 0 1-.5 3.7 7.7 7.7 0 0 1-7.5 1.5M89.2 177.2a7.6 7.6 0 0 0 5.1 6.2l2.6 1 3 .7M89.2 168.3v17.8a7.3 7.3 0 0 0 4.6 6 21.5 21.5 0 0 0 20.9-1.2l1.5-1.5M89.8 172.5l.4-.1 .4 .1 1.3 1.2 1.1 1.6 .9 1.7 .2 1.3v1.1l-.4 .9-.7 .6h-.8l-.9-.4-1.1-1.7-.7-3.7 .1-1.7zM91.2 173l-.5 .5-.1 1.4 .3 1.9 .5 1.6 .7 .9 .8 .4 .8-.2 .4-.7M91.7 167.9v.6M92.6 166.7h-.1a1.18 1.18 0 0 0-.5 1.9M93.1 175.4l.9 2.2M93.4 167.2v1.1M93.7 162.3a6.6 6.6 0 0 0-4.3 7.4 11.1 11.1 0 0 0 8.5 6.1 20.6 20.6 0 0 0 17.2-3.1l1.3-1.4"/>
<path d="M94.8 166.9l.6 .6a.43 .43 0 0 1 .4 .4 .43 .43 0 0 1-.3 .4M94.8 166.9l-.8 .3a.77 .77 0 0 0-1 .8l.5 .4M94.8 166.9v1.7M94.8 166.9l-1.4 .3M94.8 166.9a.84 .84 0 0 1 1.1 .8 .84 .84 0 0 1-1.1 .8 1.23 1.23 0 0 1-1.7-1l.3-.3M96.3 166.2v1.2M96.3 167.4a5 5 0 0 0 4.8 3.9 8.8 8.8 0 0 0 8.8-2.6l.4-1.3M96.3 166.7a3.5 3.5 0 0 0-4.4 .7l.1 .9 .6 .5M96.5 165.2a5.1 5.1 0 0 0-5.6 1.2 1.52 1.52 0 0 0 .7 2M96.6 168.6l-.3 .2M96.9 164.6a5.8 5.8 0 0 0-6.5 1.2 1.89 1.89 0 0 0 1.3 2.7l1.3 .4 1.5 .1 2.1-.3M97.9 163.7a9.3 9.3 0 0 1 11.3 .5 2.68 2.68 0 0 1-1.3 4.3 9.4 9.4 0 0 1-10.5-1.1 2.5 2.5 0 0 1 .5-3.7z"/>
<path d="M98.3 170.3l.4 .2M98.3 163.3a3 3 0 0 0-2 2.9 3 3 0 0 0 2 2.8 10.1 10.1 0 0 0 11.3-1.1 2.88 2.88 0 0 0-1.4-4.6M98.3 174.2v.6M98.7 163.2l-.4 .2M98.7 170.5a10.2 10.2 0 0 0 9.2 0M99.2 173.1a1.18 1.18 0 0 0-.5 1.9M99.2 170.7a2.26 2.26 0 0 0-2.2 2.9 5.7 5.7 0 0 0 8 .3 1.61 1.61 0 0 0-.4-2.4M99.3 173l-.2 .1M99.3 166.8a5.5 5.5 0 0 1 6.8-1.1l1.2 1.1M99.3 175.1a1.25 1.25 0 0 1-.7-1.4 1.25 1.25 0 0 1 1.3-1 3.1 3.1 0 0 1 3.8 1.2 1.19 1.19 0 0 1-.8 1.2M99.4 164.3a6.6 6.6 0 0 1 8.2 .5 1.94 1.94 0 0 1-1 2.9 6.7 6.7 0 0 1-7.6-.9 1.75 1.75 0 0 1 .4-2.5zM99.5 167.2a5.8 5.8 0 0 1 7.5 0"/>
<path d="M100.1 173.5v1.2M100.1 173.5a1.96 1.96 0 0 1 2.4 .4M100.1 173.5a.77 .77 0 0 0-.3 1 .77 .77 0 0 0 .9 .4l1.4-.2M100.2 167.8a1.78 1.78 0 0 1-1.1-1.7 1.78 1.78 0 0 1 1.3-1.6 5.9 5.9 0 0 1 6.8 .8 1.67 1.67 0 0 1-.8 2.5M100.2 165.8a7.4 7.4 0 0 1 6.2 0M100.4 171.2a2.93 2.93 0 0 0-3.1 2.2l.3 .7 .7 .7M101.5 173.3l1 .6M101.5 173.3l-.9 .3a.67 .67 0 0 0-.8 .7l.3 .4M101.5 173.3v1.6M102 168.4h2.6M102.5 173.9l-.4 .8M102.5 173.9v.4l-.4 .4"/>
<path d="M102.9 173l.1 .1a1.18 1.18 0 0 1 .5 1.9M103.3 171.6a1.69 1.69 0 0 1 1.5 1.4 1.69 1.69 0 0 1-.9 1.8M103.8 174.2v.6M106.1 178.6v10.2a4.1 4.1 0 0 1-4.3 2.8h-1.9a19.7 19.7 0 0 0 15.6-3.8M107.9 163.2l.3 .2M108.2 170.3l-.3 .2M110.3 166.2v1.2M110.4 179.8v3.6a5.3 5.3 0 0 0 4.7 4.2 11.2 11.2 0 0 0 10.6-2.2l.7-1.3v-4.3M110.4 179.6a4.7 4.7 0 0 0 3.9 4.1 11.8 11.8 0 0 0 11.2-1.7 3.2 3.2 0 0 0 .9-2.4M112.8 178.6a12.1 12.1 0 0 0 11.3 0M112.9 162.3l.3 .2M113.3 162.5l1.3 .9"/>
<path d="M114.2 164.4v3.6a3.7 3.7 0 0 0 4.2 2.5 3.7 3.7 0 0 0 4.3-2.5v-3.6M114.2 167.6h.1M114.2 164.5l.2 3.6M114.2 167.8h.1M114.2 167.4v.2M114.2 167.6v.1M114.2 167.8v.1M114.2 167.9l.1 .1M114.3 167.9v.1M114.3 164.9v.1M114.3 168.1l.1 .1M114.3 165l.1 3.3"/>
<path d="M114.4 168.2l.4 .6M114.4 165.2l.1 .1M114.4 165.3v3.1M114.5 163.4a20.3 20.3 0 0 0-22.1-.3 5.4 5.4 0 0 0-.5 9 19.8 19.8 0 0 0 16.8 2.9 12 12 0 0 0 7.4-4.6M114.6 168.4l-.1-3.1 .2 3.3M114.6 165.5l.1 .1M114.7 165.6v3.1M114.8 168.7l-.1-3.1 .1 3.2M114.8 168.8l.2 .1-.2-.1M114.8 165.8l.2 3.1M115 169h.1M115 168.9l.3 .3"/>
<path d="M115 162.9a5.6 5.6 0 0 1 7.2 .5 1.95 1.95 0 0 1-1.6 2.7 5.6 5.6 0 0 1-6-1.2 1.51 1.51 0 0 1 .4-2zM115.1 166v3.1M115.1 166l-.1-.1v3.1M115.2 166l.1 3.1M115.2 166l.1 3.2M115.3 169.2h.2M115.4 166.1l.1 .1M115.4 169.2l.1 .1M115.4 169.8a6.3 6.3 0 0 0 6 0M115.4 162.6a1.83 1.83 0 0 0-1.2 1.8 1.83 1.83 0 0 0 1.2 1.7 5.9 5.9 0 0 0 7.1-1 1.76 1.76 0 0 0-1.1-2.5M115.5 166.3v3M115.6 169.3l.1 .1"/>
<path d="M115.6 166.3h.1M115.6 162.5l-.2 .1M115.7 166.4v3M115.7 169.3h-.2M115.8 166.4v3M115.8 169.4l.1 .1M115.8 166.4h.1v3.1M115.9 169.4h-.1M115.9 166.5v3M116 169.5l.2 .1M116.1 170.5l.3 .8-.2 .7M116.1 166.5l.1 3.1v-3.1h-.2v3h.1"/>
<path d="M116.2 172v2M116.2 173.9a16.6 16.6 0 0 1-13.2 4.9l-3.1-.3M116.2 169.6l.5 .1M116.4 166.6v3.1zM116.4 166.6l-.2-.1 .2 3.1M116.5 166.6l.1 3.1M116.5 166.6l.2 .1-.1 3.1M116.6 166.7v3.1M116.7 169.7l.2 .1M116.7 166.7h.2M116.8 163.2l-.6 1.3 .7 .7M116.8 163.2v1.9"/>
<path d="M116.8 163.2a3.2 3.2 0 0 1 3.9 .6M116.8 163.2a1.11 1.11 0 0 0-.6 1.3 1.11 1.11 0 0 0 1.2 .8 2.7 2.7 0 0 0 3.4-1.2l-.1-.3M116.8 166.7l.1 3.1v-3M116.8 169.7l-.1 .1M117 169.8h.2M117 165.2l2-.3 .7 .4M117.1 169.8l-.1-3h.2v3.1M117.1 166.8l.1 3.1M117.2 169.9h.2M117.2 166.8h.2v3.1v-3.1M117.4 169.8l-.2 .1M117.5 169.9h.2"/>
<path d="M117.6 169.9l-.1-3.1 .2 .1v3.1M117.6 166.9l.1 3.1M117.8 170v-3.1h.5v3.1M117.8 169.9h.2M117.9 166.9l.1 3.1M117.9 169.9l-.1 .1M118 166.9v3.1M118 169.9l.3 .1M118.2 166.9l.1 3.1M118.2 169.9l-.2 .1M118.3 170v-3.1h.2v3.1M118.3 170h.2"/>
<path d="M118.4 166.9l.1 3.1M118.4 169.9l-.1 .1M118.7 166.9l.1 3.1M118.7 169.9l-.1 .1M118.8 166.9v3.1M118.8 169.9l-.2 .1M119 166.9l.1 3.1M119 169.9l-.1 .1M119 162.9l.8 .7 .8 .2M119 162.9l-1.1 .4-1.1-.1M119 162.9v2M119.1 170v-3.1h-.5v3.1"/>
<path d="M119.1 169.9h-.2M119.2 166.9l.2 3v-3.1l-.2 .1-.1 3.1M119.2 169.9l-.1 .1M119.4 169.9h-.2M119.5 166.8l.1 3.1M119.6 169.9h-.2M119.6 166.8h-.2l.1 3M119.7 166.8h.2v3l-.1-3M119.7 166.8l-.1 3.1M119.8 169.8l-.1 .1M119.9 169.8h-.2M120 166.8v2.9"/>
<path d="M120 166.7l.2 3.1M120.2 166.7h-.2M120.2 166.7v3.1M120.2 166.7v3h.2v-3.1l-.2 .1M120.2 169.7v.1M120.4 169.7l-.4 .1M120.5 166.6v3M120.5 166.6l.2-.1-.1 3.1zM120.6 163.8l-.5 1.3M120.7 169.6l-.2 .1M120.7 166.5l.2 3v-3h-.2v3M120.9 169.5l-.2 .1"/>
<path d="M120.9 166.5v3M120.9 169.4v.1M121.1 166.4v3M121.1 169.4l-.2 .1M121.1 166.4h-.2l.2 3M121.2 166.3h.1v3M121.2 166.4l.1 2.9M121.2 169.3l-.1 .1M121.3 162.5l.1 .1M121.3 169.3l-.1 .1M121.3 169.2h.2M121.5 169.2l-.1 .1"/>
<path d="M121.5 166.1l-.1 .1M121.6 166.1l.1-.1-.1 3.1M121.6 166.1l-.1 3.1M121.7 169.1l-.1 .1M121.7 169h.2M121.7 166l.2-.1v3.1M121.9 168.9l-.2 .1M121.9 168.9l.1-.1zM122 165.8v3M122 165.8l-.1 3.1M122.2 168.7l-.1 .1 .1-3.2-.2 3.1M122.3 165.5l-.1 3.1 .2-.2"/>
<path d="M122.4 165.3l-.2 3.3M122.4 165.3l-.1 3.1M122.5 165.2l-.1 .1M122.5 168.1h.1M122.6 165l-.2 3.3M122.6 168.1l-.2 .3M122.6 165l-.1 .2M122.6 167.8h.1M122.6 167.9v.1M122.6 164.9v.1M122.7 167.8l-.1 .1M122.7 167.6h.1"/>
<path d="M122.7 167.6v.1M122.7 167.4v.2M122.7 167a2.34 2.34 0 0 1 1.2 2.3 2.34 2.34 0 0 1-1.7 2.1 8.7 8.7 0 0 1-6 .6M122.7 164.5l-.1 3.6M122.7 167.4a2.29 2.29 0 0 1-2.1 3.1l-2.2 .3-2.3-.4M123.1 173.1l-.2 .4M123.7 168.1a3.3 3.3 0 0 1 2.4 2.6 3.3 3.3 0 0 1-1.3 3.3 11.7 11.7 0 0 1-10 1.4M123.7 172.7h-.3M123.9 168.2a3.5 3.5 0 0 1 1.6 5.6 11.6 11.6 0 0 1-11.1 1.8M123.9 171.6l.2 .4M123.9 170.5a2.57 2.57 0 0 1-1.8 3.5 9.2 9.2 0 0 1-6.3 .4M123.9 169.1a4.2 4.2 0 0 1-.5 3.7 7.7 7.7 0 0 1-7.5 1.4"/>
<path d="M126.4 175.7v3.7a5.3 5.3 0 0 1-4.6 4.2 11.2 11.2 0 0 1-10.6-2.3 4.4 4.4 0 0 1-.8-3.6M126.4 171.6v3.7a5.5 5.5 0 0 1-5 4.3 11.3 11.3 0 0 1-10.1-2.3M126.4 175.5a4.9 4.9 0 0 1-4.1 4.3 11.8 11.8 0 0 1-10.8-1.7l-.5-.6M134.6 179.9l-.2 4.1a2.75 2.75 0 0 0 3.8 1.3l.7-.4 .5-.9M134.9 179.4a3 3 0 0 1 4.1 .3 1.4 1.4 0 0 1-1.6 1.6l-1.6-.2a1.08 1.08 0 0 1-1-.6 1.08 1.08 0 0 1 .1-1.1zM135.3 179.5a2.28 2.28 0 0 1 3.3 .3 1.51 1.51 0 0 1-2 1.2 1.05 1.05 0 0 1-1.1-.3 1.05 1.05 0 0 1-.2-1.2zM139.1 179.9l.3 4.1M152.9 173.7v3.6a5.3 5.3 0 0 0 4.6 4.2 11.2 11.2 0 0 0 10.6-2.2l.7-1.3 .1-4.3M152.9 163.5v3.6a5.3 5.3 0 0 0 4.6 4.2 11.2 11.2 0 0 0 10.6-2.2l.7-1.3 .1-4.3M153.7 171.6l1.5-1.2a3.3 3.3 0 0 0-2.1 3.2 3.3 3.3 0 0 0 2.4 3 11.4 11.4 0 0 0 12.3-1.1 3.2 3.2 0 0 0-1.3-5.1 3.5 3.5 0 0 1 2.4 3.2 3.5 3.5 0 0 1-2.4 3.3 12.2 12.2 0 0 1-12.1-.6 3.1 3.1 0 0 1-.7-4.7zM153.7 161.4l1.5-1.2a3.3 3.3 0 0 0-2.1 3.2 3.3 3.3 0 0 0 2.4 3 11.4 11.4 0 0 0 12.3-1.1 3.2 3.2 0 0 0-1.3-5.1 3.5 3.5 0 0 1 2.4 3.2 3.5 3.5 0 0 1-2.4 3.3 12.2 12.2 0 0 1-12.1-.6 3.1 3.1 0 0 1-.7-4.7zM155.2 160.2a12.1 12.1 0 0 0 11.3 0"/>
<path d="M155.2 170.4l.2 .1M155.3 173.9h.8M155.3 163.7h.8M155.4 170.5a12.1 12.1 0 0 0 11 0M156.1 172.7v1.2M156.1 162.5v1.1M156.1 173.4v1.5l.3 .6M156.1 163.2v1.5l.3 .6M156.4 172.5l-1.2 1.5M156.4 162.3l-1.2 1.5M156.8 171.1a2.47 2.47 0 0 0-1.6 2.4 2.47 2.47 0 0 0 1.6 2.3 8.3 8.3 0 0 0 9.3-1 2.36 2.36 0 0 0-1.1-3.7M156.8 160.9a2.47 2.47 0 0 0-1.6 2.4 2.47 2.47 0 0 0 1.6 2.3 8.3 8.3 0 0 0 9.3-1 2.36 2.36 0 0 0-1.1-3.7"/>
<path d="M157.7 171.4a2.15 2.15 0 0 0-1.6 2.1 2.15 2.15 0 0 0 1.7 2.1 6.7 6.7 0 0 0 7.5-1.2 2.05 2.05 0 0 0-1.2-3M157.7 161.2a2.15 2.15 0 0 0-1.6 2.1 2.15 2.15 0 0 0 1.7 2.1 6.7 6.7 0 0 0 7.5-1.2 2.05 2.05 0 0 0-1.2-3M158.5 172.6a3.7 3.7 0 0 1 5 .4 1.66 1.66 0 0 1-1.7 1.9 2.91 2.91 0 0 1-3.7-1.5zM158.5 162.4a3.7 3.7 0 0 1 5 .4 1.66 1.66 0 0 1-1.7 1.9 2.91 2.91 0 0 1-3.7-1.5zM159 174.6a1.19 1.19 0 0 1-.6-1.4 1.19 1.19 0 0 1 1.3-.8 2.85 2.85 0 0 1 3.7 1.2l-.7 1M159 164.4a1.19 1.19 0 0 1-.6-1.4 1.19 1.19 0 0 1 1.3-.8 2.85 2.85 0 0 1 3.7 1.2l-.7 1M165.4 172.5l1.1 1.5M165.4 162.3l1.1 1.5M165.5 172.9h.4M165.5 162.7h.4M165.6 173.4v1.5l-.2 .6M165.6 163.2v1.5l-.2 .6"/>
<path d="M166.1 174.7l-.5 .1M166.1 164.5l-.5 .1M166.5 170.4l-.2 .1M93.3 191.8a21.1 21.1 0 0 0 19.9 0M106.1 182.2a4.1 4.1 0 0 1-4.3 2.9l-1.9-.1M106.1 185.1l.3 .2M106.1 181.9a1.83 1.83 0 0 1 1.3 1.8 1.83 1.83 0 0 1-1.3 1.7M106.4 184.5l-.3-.2 .8 .6M112.8 182.6a12 12 0 0 0 11.3 0M112.8 186.7a12 12 0 0 0 11.3 0M122.3 188.7a7.8 7.8 0 0 1-6.2 .7M123.9 186.8a5.4 5.4 0 0 1-5.6 2.8l-2.1-.2v-1.5"/>
<path d="M131.6 185.3v8.9a7.3 7.3 0 0 0 4.7 6.1 21.5 21.5 0 0 0 20.8-1.3l1.5-1.5M132 183.4a5.9 5.9 0 0 0 3.1 7.3 13.8 13.8 0 0 0 10.9 2.2 2.58 2.58 0 0 0 2.3-3.4l-.3-.6a1.09 1.09 0 0 0-1.4-1.3M134.5 181.5l-1.6 .8-.9 1.1M135.7 200a21.1 21.1 0 0 0 20 0M139.2 181.5l1.2 .5 2 1.5-.8 1.4v.8M141.3 186.3l-.3 4.1a2.75 2.75 0 0 0 3.8 1.3l.8-.5 .4-.8M141.6 185.7a3 3 0 0 1 4.1 .3 1.4 1.4 0 0 1-1.6 1.6l-1.7-.1a1.08 1.08 0 0 1-1-.7 1.08 1.08 0 0 1 .2-1.1zM142 185.9a2.28 2.28 0 0 1 3.3 .3 1.51 1.51 0 0 1-2 1.1 1.05 1.05 0 0 1-1.2-.3 1.05 1.05 0 0 1-.1-1.1zM142.5 183.6v1.6M142.5 183.9a19.2 19.2 0 0 1 15.5 3.9l1.2 1.7a6.1 6.1 0 0 1 6.6 2.1 2.54 2.54 0 0 1-2.3 3.1l-2.3 .4-2.4-.2a15.4 15.4 0 0 1-12.1 5l-4.4-.2a6.3 6.3 0 0 0 6-1.9l.2-.9v-6.5M145.8 186.3l.2 4.1M146.6 187.7h-.7"/>
<path d="M148.5 190a1.84 1.84 0 0 1 1.4 1.8 1.84 1.84 0 0 1-1.4 1.8M148.5 192.5l.3 .2M148.5 192.5l.8 .5M155.2 180.6l.2 .1M155.4 180.7a12.1 12.1 0 0 0 11 0M158.6 195.5v2M158.8 194.9l-.2 .6M159 192.9l.6-.4 .9-.3 1 .1 1.1 .6M159 192.9l.6-.4 .8-.2 1.3 .2 .8 .4M159.3 193.2l1.2-.3 1.6 .3M159.4 192.6h1.3l1.5 .6M159.8 191.8h1.8"/>
<path d="M161.2 193h-1l-.8 .3M161.2 193l.9 .2M161.5 193.5h-1.4M161.7 191.2l-1.7-.1-1.2 .5M162.1 191.3l-.9-.3h-1.1l-1.1 .4-.6 .7a1.1 1.1 0 0 0 1.1 1.3l1.5 .2 1-.3 .7-.5 .1-.7v.5l-.4 .4-1.2 .5h-1.1l-.8-.3-.4-.4 .1-.6 .6-.4 1.2-.2 1.2 .2 .6 .5 .2 .3-1.2-.8-1.3-.1-1 .3-.4 .6M162.1 191.3l.5 .5 .2 .5M162.1 191.3l.7 .8M164.4 190.2l.4 .2M164.8 190.4a2.37 2.37 0 0 1 1.6 2.2 2.37 2.37 0 0 1-1.6 2.2 8.6 8.6 0 0 1-6.2 .7M164.8 196.9a7.8 7.8 0 0 1-6.2 .7M166.4 192.6a3.9 3.9 0 0 1-.5 3.3 7.4 7.4 0 0 1-7.3 1.6M166.5 180.6l-.2 .1"/>
<path d="M135.3 215.9a1.77 1.77 0 0 1 2.8 .4 1.85 1.85 0 0 1-2.9 .1zM135.5 216.5l.3-.4 .8-.1 .9 .3 .3 .3-.5-.5-1-.2-.7 .3-.1 .5M135.5 216.7l.2 .2M135.5 216.7l1.2-.3 1 .4-1-.4-1.1 .4M135.5 216.7l.3 .2 .8-.1M135.6 216.9l-.4-.5 .1-.4 1.4-.4 1.1 .5 .1 .5-.3 .3M135.8 216.9l.9-.1 .7 .2M135.9 217h1.5M135.9 216.9h1h-1.1M136 216.5h1.1M136 216.1h1.1M136.6 216.8l.9 .2"/>
<path d="M136.7 216.8l-.9 .1M137.5 215.8l-1.2-.2-.9 .3M138.7 207.3a4.3 4.3 0 0 0 3.8 4.8 9.9 9.9 0 0 0 9.4-1.7 3.5 3.5 0 0 0 .8-3.1M138.9 218.1l-5.5-.6v1l1.4 .5 1.5 .3 2.6-.3v-.9l.9-3.1-.2 2.2-.7 1.8M139.8 215l-5.4-.6-1 3.1M140.4 204.7a9.3 9.3 0 0 1 11.2 .6 2.68 2.68 0 0 1-1.3 4.2 9.4 9.4 0 0 1-10.5-1.1 2.5 2.5 0 0 1 .6-3.7zM140.8 211.4a10.1 10.1 0 0 0 9.5 .2M141.1 204.2a3.1 3.1 0 0 0-1.7 4.8 9.8 9.8 0 0 0 12.7 0 3.1 3.1 0 0 0-1.8-4.8M141.7 207.9a5.5 5.5 0 0 1 6.9-1.2l1.1 1.2M141.8 205.4a6.6 6.6 0 0 1 8.2 .5 1.94 1.94 0 0 1-1 2.9 6.7 6.7 0 0 1-7.6-.9 1.75 1.75 0 0 1 .4-2.5zM142.6 208.9a1.78 1.78 0 0 1-1-1.7 1.78 1.78 0 0 1 1.2-1.6 5.9 5.9 0 0 1 6.8 .9 1.67 1.67 0 0 1-.8 2.4M142.6 206.9a7.4 7.4 0 0 1 6.2 0"/>
<path d="M150.7 211.4l-.4 .2M142 222.1a1.98 1.98 0 0 1 2.8 .3 1.67 1.67 0 0 1-2.5 .8l-.5-.5zM142.1 222.9l.5-.5 .7-.1 .8 .3 .4 .4-.7-.6-1-.1-.7 .4 .2 .5M142.2 223l.2 .2M142.2 223.2l-.3-.4v-.4l.6-.4 .9-.1 1.1 .5 .1 .4-.3 .4M142.2 223l1.1-.3 1.1 .4-1-.4zM142.4 223.3l.9-.2 .8 .2M142.6 223.3h1.5M142.6 223.2h1.1M142.7 222.8h1M142.7 222.4h1M143.4 223.1l-.8 .1"/>
<path d="M143.7 223.2l-1.1 .1M143.7 223.2l-1.2 .1M143.7 223.2l.4 .1M144.1 222.1l-1.2-.2-.9 .4M145.2 224.5l-5.3-.8v.9l1.8 .8 1.4 .2 2.1-.1v-1l1.5-3v.9l-.4 1.3-1.1 1.8M146.7 221.5l-5.3-.9-1.5 3.1"/>
</g>
<g fill="#000">
<circle cx="137.3" cy="217" r=".25"/>
<circle cx="143.8" cy="223.4" r=".25"/>
</g>
<!-- layer: BOM -->
<g fill="none" stroke="#000" stroke-width=".3">
<path d="M229 7.9h180v138.5h-180zM229 15.4h180M244 15.4v131M259 15.4v131M304 15.4v131M379 15.4v131M229 22.9h180M229 41.2h180M229 48.7h180M229 68h180M229 92.1h180M229 116.4h180"/>
<path d="M229 123.9h180M229 131.4h180M229 138.9h180"/>
</g>
<g font-size="4.9">
<text x="308.6" y="13.4">Parts List</text>
<text x="231.6" y="20.9">Item</text>
<text x="247.6" y="20.4">Qty</text>
<text x="267.4" y="20.9">Part Number</text>
<text x="329.2" y="20.4">Description</text>
<text x="385.3" y="20.9">Material</text>
<text x="235.3" y="27.8">1</text>
<text x="250.2" y="27.8">2</text>
<text x="260.3" y="27.9">91290A248_Alloy</text>
<text x="380.3" y="27.9">Steel</text>
<text x="260.2" y="33.8">Steel Socket Head</text>
<text x="260.2" y="39.7">Screw</text>
<text x="235.2" y="46.1">2</text>
<text x="250.1" y="46.1">6</text>
<text x="260.3" y="46.2">625z</text>
<text x="380.3" y="46.3">Steel</text>
<text x="235.1" y="53.6">3</text>
<text x="250.2" y="53.6">4</text>
<text x="260.3" y="53.7">97258A101_18-8</text>
<text x="380.3" y="53.7">Steel</text>
<text x="260.2" y="59.6">Stainless Steel</text>
<text x="260.3" y="65.5">Thin Square Nut</text>
<text x="235.2" y="72.9">4</text>
<text x="250.2" y="72.9">4</text>
<text x="260.3" y="73">98269A420_Black-</text>
<text x="380.3" y="73">Steel</text>
<text x="260.2" y="78.9">Oxide 18-8</text>
<text x="260.2" y="84.8">Stainless Steel</text>
<text x="260.4" y="90.6">Washer</text>
<text x="235.1" y="97.1">5</text>
<text x="250.2" y="97.1">4</text>
<text x="260.3" y="97.2">91290A572_Black-</text>
<text x="380.3" y="97.2">Steel</text>
<text x="260.2" y="103.1">Oxide Alloy Steel</text>
<text x="260.2" y="109">Socket Head</text>
<text x="260.2" y="114.8">Screw</text>
<text x="235.1" y="121.3">6</text>
<text x="250.2" y="121.3">2</text>
<text x="260.2" y="121.5">Cam PC1</text>
<text x="380.3" y="121.5">Steel</text>
<text x="235.1" y="128.8">7</text>
<text x="250.2" y="128.8">2</text>
<text x="260.2" y="128.9">Spacer</text>
<text x="380.3" y="128.9">Steel</text>
<text x="235.1" y="136.3">8</text>
<text x="250.2" y="136.3">2</text>
<text x="260.2" y="136.5">Cam PC2</text>
<text x="380.3" y="136.5">Steel</text>
<text x="235.1" y="143.8">9</text>
<text x="250.2" y="143.8">2</text>
<text x="260.2" y="143.9">Spacer2</text>
<text x="380.3" y="143.9">Steel</text>
</g>
</svg>
